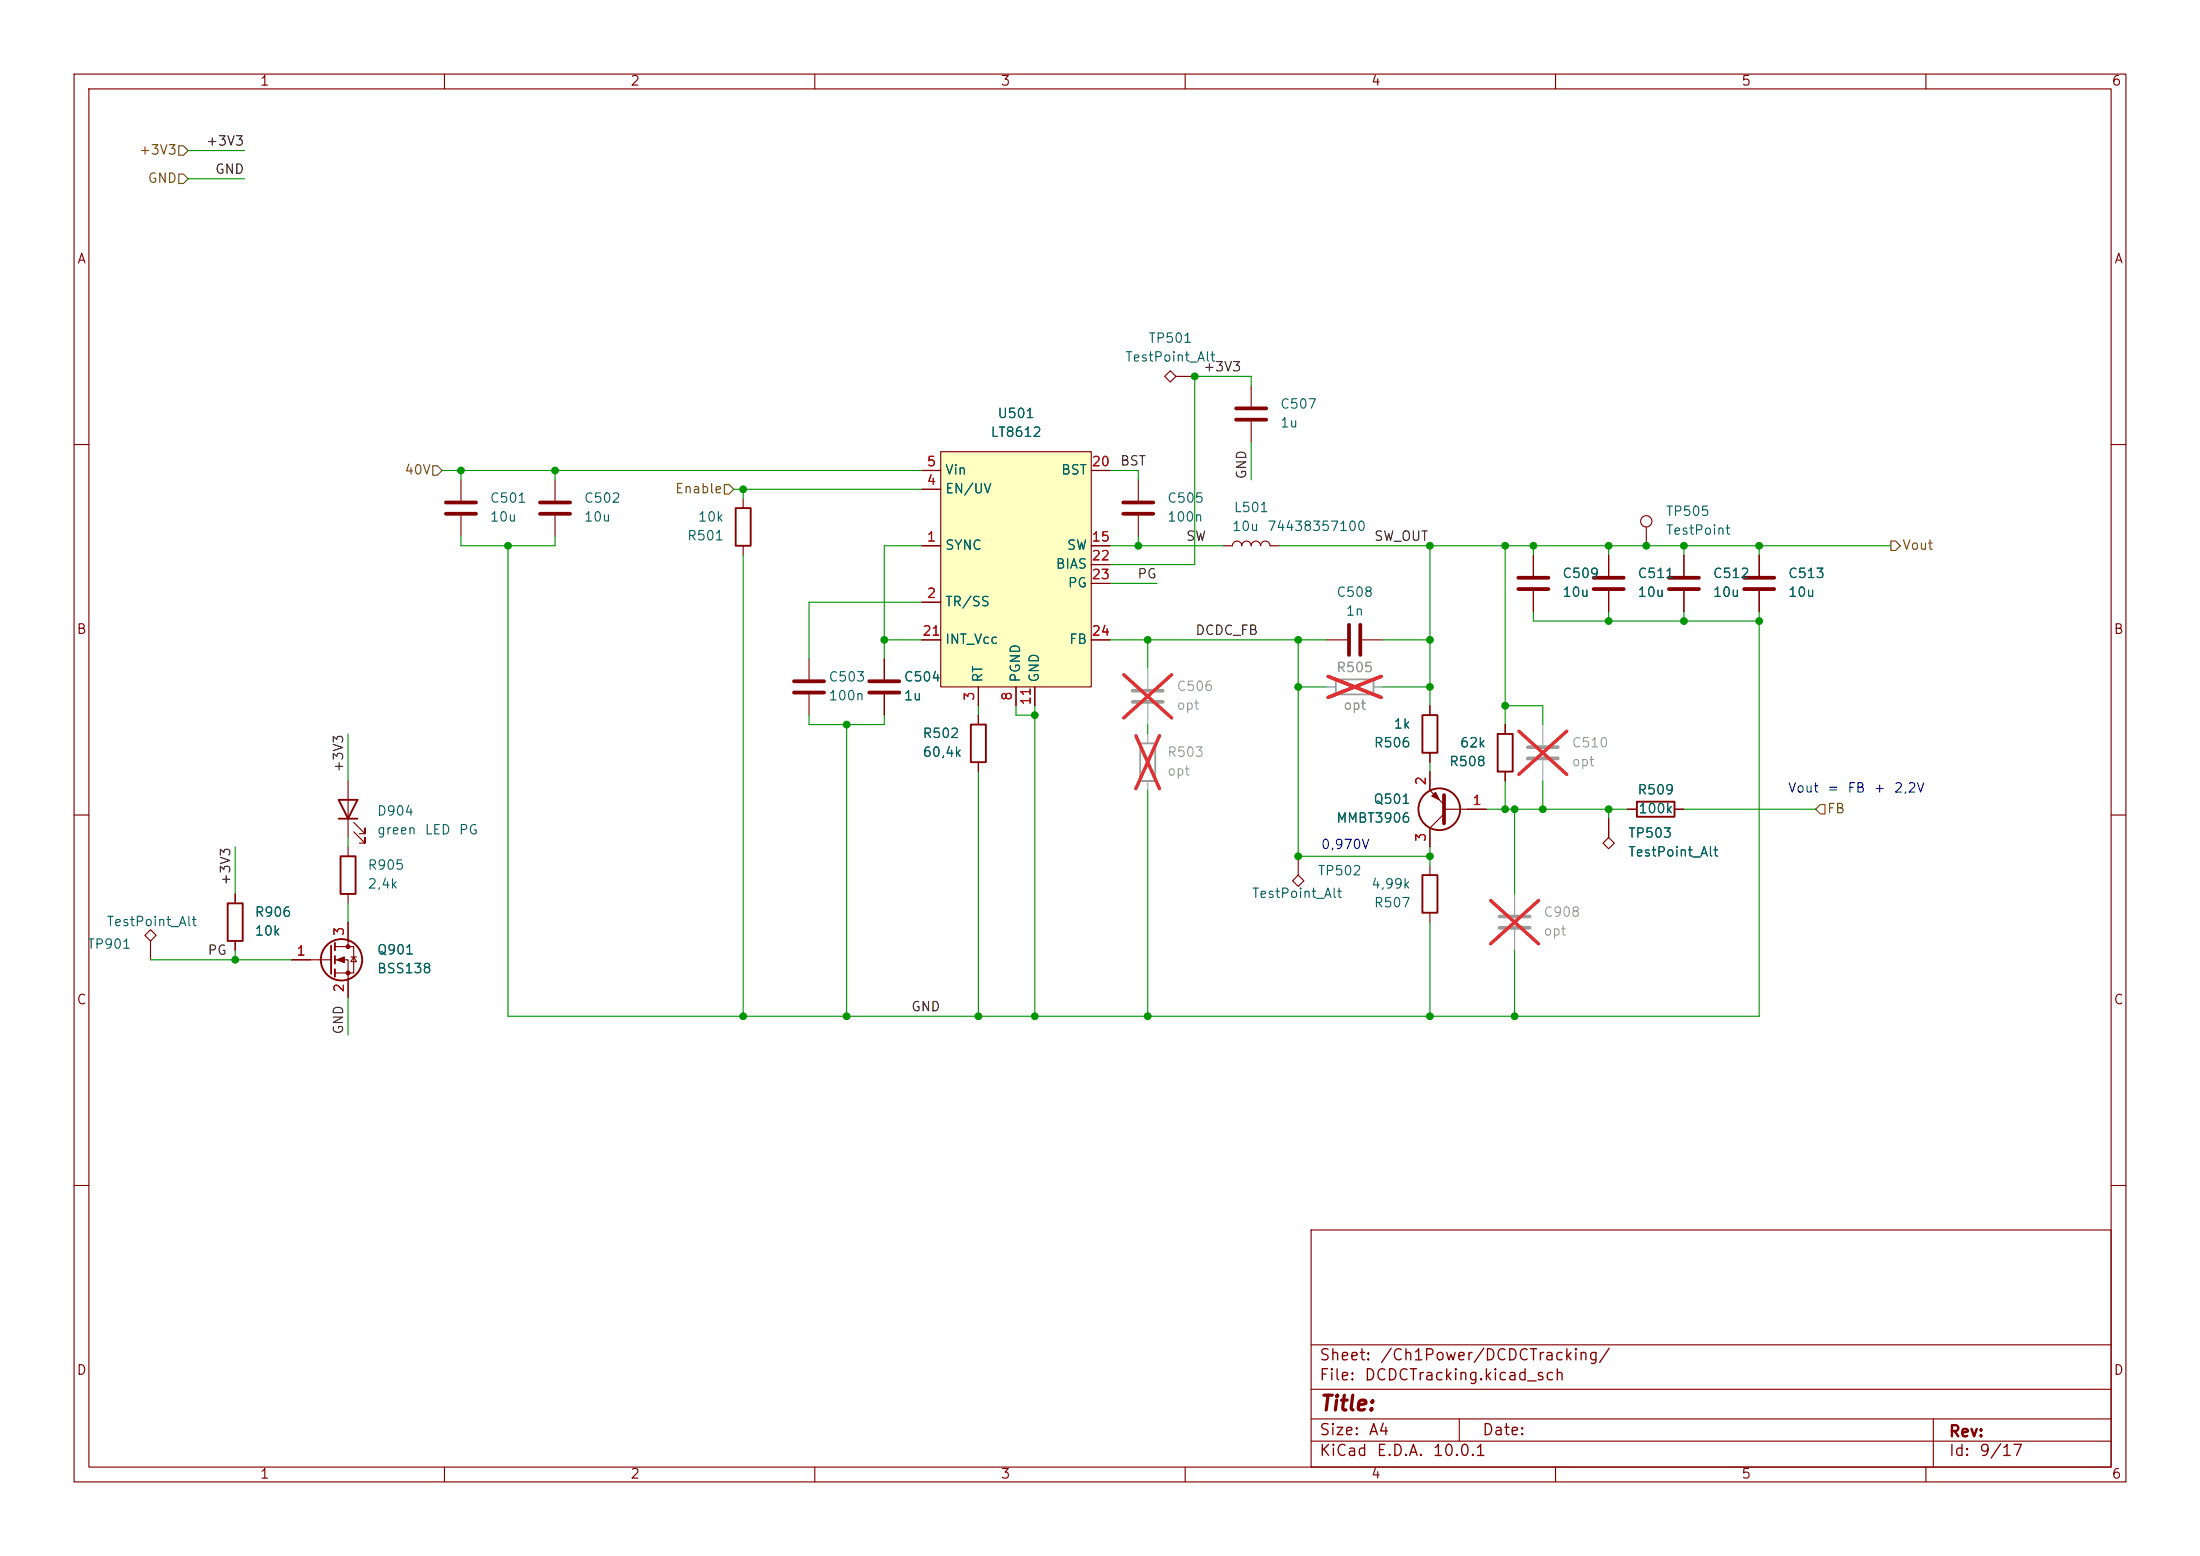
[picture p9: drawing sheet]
<svg xmlns="http://www.w3.org/2000/svg" width="297mm" height="210mm" viewBox="0 0 297 210" stroke-linecap="round" stroke-linejoin="round" font-family="sans-serif">
<g fill="none" stroke="#840000" stroke-width=".15">
<path d="M10 10h277v190h-277zM12 12h273v186h-273zM60 10v2M110 10v2M160 10v2M210 10v2M260 10v2M157.2 50.8l.8-.8 .7 .8-.7 .8zM158.7 50.8h2.6M10 60h2M62.2 64.8v2.8M62.2 69.6v2.8"/>
<path d="M74.9 64.8v2.8M74.9 69.6v2.8M100.3 67.3v1.3M100.3 73.7v1.2M153.7 64.8v2.8M153.7 69.6v2.8M207 74.9v2.8M207 79.8v2.8M222.2 71.1v2.6M227.3 74.9v2.8M227.3 79.8v2.8M237.5 74.9v2.8"/>
<path d="M237.5 79.8v2.8M285 60h2M109.2 88.9v2.8M109.2 93.7v2.8M119.4 88.9v2.8M119.4 93.7v2.8M132.1 96.5v1.3M179.1 86.4h2.8M183.9 86.4h2.8M10 110h2M132.1 102.9v1.2M175.3 118.1l.7 .8-.7 .7-.8-.7z"/>
<path d="M175.3 115.6v2.5M193 104.1v2.6l1.9 1.9M193 116.8v1.3M194.9 109.2h5.8M194.9 109.9l-1.9 1.9v2.5M285 110h2M19.6 126.2l.7-.7 .8 .7-.8 .8zM20.3 127v2.5M31.7 120.7v1.2M31.7 127v1.3M39.4 129.5h5.3M45.2 127.8h2.6v3.5h-2.6"/>
<path d="M45.2 129.5h1.8v5.1M47 124.5v3.3M47.4 129.2h.7M47.8 129.2l.3 .6h-.7zM193 123.2v1.3M10 160h2M177 166h108v32h-108zM285 160h2M60 198v2M110 198v2M160 198v2M177 194.5h108"/>
<path d="M177 191.5h108M177 187.5h108M177 181.5h108M197 191.5v3M210 198v2M260 198v2M261 191.5v6.5"/>
<circle cx="222.2" cy="70.4" r=".76"/>
</g>
<g fill="none" stroke="#840000" stroke-width=".51">
<path d="M60.2 67.8h4.1M60.2 69.3h4.1M72.9 67.8h4.1M72.9 69.3h4.1M151.6 67.8h4.1M151.6 69.3h4.1M205 78h4M205 79.5h4M225.3 78h4.1M225.3 79.5h4.1M235.5 78h4M235.5 79.5h4"/>
<path d="M107.2 91.9h4.1M107.2 93.5h4.1M117.3 91.9h4.1M117.3 93.5h4.1M182.1 84.3v4.1M183.6 84.3v4.1M194.9 107.3v3.8"/>
</g>
<path d="M180.3 91.7h5.1v2h-5.1z" fill="none" stroke="#a1a1a1" stroke-width=".25"/>
<path d="M179.1 92.7h1.2M185.4 92.7h1.3" fill="none" stroke="#a1a1a1" stroke-width=".15"/>
<path d="M179.3 91.3l7.2 2.8M186.5 91.3l-7.2 2.8" fill="none" stroke="#e12e31" stroke-width=".46"/>
<g fill="none" stroke="#840000" stroke-width=".25">
<path d="M99.3 68.6h2v5.1h-2zM131.1 97.8h2v5.1h-2zM192 118.1h2.1v5.1h-2.1zM30.7 121.9h2.1v5.1h-2.1zM44.7 127.6v3.8M45.2 127.3v1M45.2 129v1M45.2 130.8v1"/>
<circle cx="194.3" cy="109.2" r="2.82"/>
<circle cx="46.1" cy="129.5" r="2.79"/>
</g>
<g fill="#840000" stroke="#840000" stroke-width=".15">
<path d="M193.3 107.4l.5-.5 .5 1.1z"/>
<path d="M45.5 129.5l1-.3v.7z"/>
<circle cx="47" cy="127.8" r=".25"/>
<circle cx="47" cy="131.3" r=".25"/>
</g>
<path d="M127 61h20.3v31.7h-20.3z" fill="#ffffc2"/>
<g fill="none" stroke="#840000" stroke-width=".15">
<path d="M168.9 52.1v2.8M168.9 56.9v2.8M124.5 73.7h2.5M124.5 66h2.5M124.5 63.5h2.5M127 61h20.3v31.7h-20.3zM147.3 73.7h2.6M147.3 63.5h2.6M147.3 76.2h2.6M147.3 78.7h2.6M165.1 73.7h1.3a.64 .64 0 0 1 .6-.7 .64 .64 0 0 1 .6 .7 .64 .64 0 0 1 .7-.7 .64 .64 0 0 1 .6 .7 .64 .64 0 0 1 .6-.7 .64 .64 0 0 1 .7 .7 .64 .64 0 0 1 .6-.7 .64 .64 0 0 1 .6 .7h1.3M207 74.9v2.8"/>
<path d="M207 79.8v2.8M217.2 74.9v2.8M217.2 79.8v2.8M227.3 74.9v2.8M227.3 79.8v2.8M237.5 74.9v2.8M237.5 79.8v2.8M119.4 88.9v2.8M119.4 93.7v2.8M124.5 81.3h2.5M124.5 86.4h2.5M132.1 92.7v2.6"/>
<path d="M132.1 96.5v1.3M137.2 92.7v2.6M139.7 92.7v2.6M147.3 86.4h2.6M193 95.3v1.2M203.2 97.8v1.3M47 105.4v7.6M47 114.3v1.3M47.8 112.3l1.5 1.5v-.8v.8h-.8M47.8 111l1.5 1.5v-.7v.7h-.8M132.1 102.9v1.2M193 101.6v1.3"/>
<path d="M193 104.1v2.6M193 111.8v2.5M198.1 109.2h2.6M203.2 104.1v1.3M217.2 113l.7 .8-.7 .8-.8-.8zM217.2 110.5v2.5M219.7 109.2h1.3M226.1 109.2h1.2M31.7 120.7v1.2M31.7 127v1.3M39.4 129.5h2.5M47 120.7v1.2"/>
<path d="M47 124.5v2.5M47 132.1v2.5"/>
</g>
<path d="M152.9 93.2h4.1M152.9 94.7h4.1M206.2 100.8h4.1M206.2 102.4h4.1M202.4 123.7h4.1M202.4 125.2h4.1" fill="none" stroke="#a1a1a1" stroke-width=".51"/>
<path d="M154.9 90.2v2.8M154.9 95v2.8M154.9 99.1v1.2M179.1 92.7h1.2M185.4 92.7h1.3M208.3 97.8v2.8M154.9 105.4v1.3M208.3 102.6v2.8M204.5 120.7v2.7M204.5 125.5v2.8" fill="none" stroke="#a1a1a1" stroke-width=".15"/>
<path d="M151.7 91.1l6.5 5.8M153.3 99.3l3.2 7.2M156.5 99.3l-3.2 7.2M158.2 91.1l-6.5 5.8M179.3 91.3l7.2 2.8M186.5 91.3l-7.2 2.8M205 98.7l6.5 5.8M211.5 98.7l-6.5 5.8M201.2 121.5l6.5 5.9M207.7 121.5l-6.5 5.9" fill="none" stroke="#e12e31" stroke-width=".46"/>
<path d="M166.9 55.1h4M166.9 56.6h4M215.1 78h4.1M215.1 79.5h4.1" fill="none" stroke="#840000" stroke-width=".51"/>
<path d="M153.9 100.3h2.1v5.1h-2.1z" fill="none" stroke="#a1a1a1" stroke-width=".25"/>
<path d="M192 96.5h2.1v5.1h-2.1zM202.2 99.1h2v5h-2zM45.7 108h2.6l-1.3 2.5zM45.7 110.5h2.6M46 115.6h2v5.1h-2zM221 108.2h5.1v2h-5.1z" fill="none" stroke="#840000" stroke-width=".25"/>
<path d="M24.1 19.7h.7l.6 .6-.6 .7h-.7zM24.1 23.5h.7l.6 .6-.6 .7h-.7zM58.4 62.9h.7l.6 .6-.6 .6h-.7zM97.8 65.4h.6l.7 .6-.7 .7h-.6zM255.3 73h.6l.6 .7-.6 .6h-.6zM245.7 108.6h.7v1.3h-.7l-.6-.7z" fill="none" stroke="#725600" stroke-width=".15"/>
<g fill="none" stroke="#009600" stroke-width=".15">
<path d="M25.4 20.3h7.6M25.4 24.1h7.6M168.9 52.1v-1.3h-7.6v25.4h-11.4M168.9 59.7v5.1M59.7 63.5h64.8M62.2 72.4v1.3h12.7v-1.3M62.2 63.5v1.3M68.6 73.7v63.5h168.9v-54.6M74.9 63.5v1.3M99.1 66h25.4M100.3 66v1.3M100.3 74.9v62.3"/>
<path d="M124.5 73.7h-5.1v15.2M149.9 73.7h15.2M149.9 63.5h3.8v1.3M149.9 78.7h6.3M153.7 72.4v1.3M172.7 73.7h82.6M193 73.7v21.6M203.2 73.7v24.1M207 73.7v1.2M217.2 73.7v1.2M227.3 73.7v1.2M237.5 73.7v1.2"/>
<path d="M47 99.1v6.3M109.2 96.5v1.3h10.2v-1.3M114.3 97.8v39.4M119.4 86.4h5.1M124.5 81.3h-15.3v7.6M132.1 95.3v1.2M137.2 95.3v1.2h2.5M139.7 95.3v41.9M149.9 86.4h29.2M154.9 86.4v3.8M154.9 97.8v1.3M175.3 92.7h3.8"/>
<path d="M175.3 86.4v29.2h17.7M186.7 86.4h6.3M186.7 92.7h6.3M203.2 95.3h5.1v2.5M207 82.6v1.2h30.5M217.2 82.6v1.2M227.3 82.6v1.2M31.7 114.3v6.4M47 113v1.3M132.1 104.1v33.1M154.9 106.7v30.5M193 102.9v1.2"/>
<path d="M193 114.3v2.5M200.7 109.2h19M203.2 105.4v3.8M204.5 109.2v11.5M208.3 105.4v3.8M217.2 109.2v1.3M227.3 109.2h17.8M20.3 129.5h19.1M31.7 128.3v1.2M47 121.9v2.6M47 134.6v5.1M193 124.5v12.7"/>
<path d="M204.5 128.3v8.9"/>
</g>
<g fill="#009600" stroke="#009600" stroke-width=".14">
<circle cx="217.2" cy="109.2" r=".46"/>
<circle cx="203.2" cy="73.7" r=".46"/>
<circle cx="207" cy="73.7" r=".46"/>
<circle cx="217.2" cy="73.7" r=".46"/>
<circle cx="227.3" cy="73.7" r=".46"/>
<circle cx="222.2" cy="73.7" r=".46"/>
<circle cx="237.5" cy="83.8" r=".46"/>
<circle cx="237.5" cy="73.7" r=".46"/>
<circle cx="217.2" cy="83.8" r=".46"/>
<circle cx="227.3" cy="83.8" r=".46"/>
<circle cx="100.3" cy="137.2" r=".46"/>
<circle cx="114.3" cy="137.2" r=".46"/>
<circle cx="31.7" cy="129.5" r=".46"/>
<circle cx="175.3" cy="86.4" r=".46"/>
<circle cx="153.7" cy="73.7" r=".46"/>
<circle cx="154.9" cy="86.4" r=".46"/>
<circle cx="203.2" cy="95.3" r=".46"/>
<circle cx="193" cy="92.7" r=".46"/>
<circle cx="175.3" cy="92.7" r=".46"/>
<circle cx="203.2" cy="109.2" r=".46"/>
<circle cx="204.5" cy="109.2" r=".46"/>
<circle cx="208.3" cy="109.2" r=".46"/>
<circle cx="193" cy="73.7" r=".46"/>
<circle cx="161.3" cy="50.8" r=".46"/>
<circle cx="193" cy="86.4" r=".46"/>
<circle cx="139.7" cy="96.5" r=".46"/>
<circle cx="139.7" cy="137.2" r=".46"/>
<circle cx="114.3" cy="97.8" r=".46"/>
<circle cx="119.4" cy="86.4" r=".46"/>
<circle cx="132.1" cy="137.2" r=".46"/>
<circle cx="62.2" cy="63.5" r=".46"/>
<circle cx="74.9" cy="63.5" r=".46"/>
<circle cx="100.3" cy="66" r=".46"/>
<circle cx="68.6" cy="73.7" r=".46"/>
<circle cx="193" cy="137.2" r=".46"/>
<circle cx="175.3" cy="115.6" r=".46"/>
<circle cx="154.9" cy="137.2" r=".46"/>
<circle cx="204.5" cy="137.2" r=".46"/>
<circle cx="193" cy="115.6" r=".46"/>
</g>
<text font-size="2" fill="#840000" x="178" y="190.9">Title:</text>
<g font-size="1.5" fill="#840000">
<text x="178" y="184">Sheet:</text>
<text x="186.2" y="184">/Ch1Power/DCDCTracking/</text>
<text x="178" y="186.7">File:</text>
<text x="184.1" y="186.7">DCDCTracking.kicad_sch</text>
<text x="178" y="196.9">KiCad</text>
<text x="178" y="194.1">Size:</text>
<text x="184.7" y="194.1">A4</text>
<text x="185.7" y="196.9">E.D.A.</text>
<text x="193.3" y="196.9">10.0.1</text>
<text x="200" y="194.1">Date:</text>
<text x="263" y="194.3">Rev:</text>
<text x="263" y="196.9">Id:</text>
<text x="267.1" y="196.9">9/17</text>
</g>
<g font-size="1.3" fill="#840000">
<text x="35" y="11.9">1</text>
<text x="85" y="11.9">2</text>
<text x="135" y="11.9">3</text>
<text x="185" y="11.9">4</text>
<text x="235" y="11.9">5</text>
<text x="285" y="11.9">6</text>
<text x="10.3" y="35.9">A</text>
<text x="285.3" y="35.9">A</text>
<text x="10.3" y="85.9">B</text>
<text x="285.3" y="85.9">B</text>
<text x="10.3" y="135.9">C</text>
<text x="285.3" y="135.9">C</text>
<text x="10.3" y="185.9">D</text>
<text x="285.3" y="185.9">D</text>
<text x="35" y="199.9">1</text>
<text x="85" y="199.9">2</text>
<text x="135" y="199.9">3</text>
<text x="185" y="199.9">4</text>
<text x="235" y="199.9">5</text>
<text x="285" y="199.9">6</text>
</g>
<g font-size="1.3" fill="#725600">
<text x="18.7" y="21.2">+3V3</text>
<text x="19.9" y="25">GND</text>
<text x="54.5" y="64.4">40V</text>
<text x="91" y="66.9">Enable</text>
<text x="256.7" y="74.5">Vout</text>
<text x="246.6" y="110.1">FB</text>
</g>
<g font-size="1.3" fill="#0f0f0f">
<text x="27.7" y="20">+3V3</text>
<text x="28.9" y="23.8">GND</text>
<text x="162.4" y="50.5">+3V3</text>
<text x="151.1" y="63.2">BST</text>
<text x="168.6" y="64.8" transform="rotate(-90 168.6 64.8)">GND</text>
<text x="160" y="73.3">SW</text>
<text x="185.4" y="73.3">SW_OUT</text>
<text x="153.5" y="78.4">PG</text>
<text x="161.3" y="86">DCDC_FB</text>
<text x="46.6" y="104.3" transform="rotate(-90 46.6 104.3)">+3V3</text>
<text x="31.4" y="119.6" transform="rotate(-90 31.4 119.6)">+3V3</text>
<text x="27.9" y="129.2">PG</text>
<text x="122.9" y="136.8">GND</text>
<text x="46.6" y="139.7" transform="rotate(-90 46.6 139.7)">GND</text>
</g>
<g font-size="1.3" fill="#006464">
<text x="155" y="46.6">TP501</text>
<text x="151.8" y="49.1">TestPoint_Alt</text>
<text x="133.6" y="59.3">LT8612</text>
<text x="134.6" y="56.7">U501</text>
<text x="172.7" y="55.5">C507</text>
<text x="172.7" y="58">1u</text>
<text x="127.5" y="64.4">Vin</text>
<text x="143.2" y="64.4">BST</text>
<text x="66" y="68.2">C501</text>
<text x="66" y="70.7">10u</text>
<text x="78.7" y="68.2">C502</text>
<text x="78.7" y="70.7">10u</text>
<text x="94.1" y="70.7">10k</text>
<text x="127.5" y="66.9">EN/UV</text>
<text x="157.5" y="68.2">C505</text>
<text x="157.5" y="70.7">100n</text>
<text x="166.2" y="72">10u</text>
<text x="166.5" y="69.4">L501</text>
<text x="171" y="72">74438357100</text>
<text x="224.8" y="70">TP505</text>
<text x="92.7" y="73.3">R501</text>
<text x="127.5" y="74.5">SYNC</text>
<text x="142.4" y="77.1">BIAS</text>
<text x="143.9" y="74.5">SW</text>
<text x="224.8" y="72.5">TestPoint</text>
<text x="127.5" y="82.1">TR/SS</text>
<text x="144.1" y="79.6">PG</text>
<text x="180.3" y="80.9">C508</text>
<text x="181.6" y="83.4">1n</text>
<text x="210.8" y="78.3">C509</text>
<text x="210.8" y="80.9">10u</text>
<text x="221" y="78.3">C511</text>
<text x="221" y="80.9">10u</text>
<text x="231.1" y="78.3">C512</text>
<text x="231.1" y="80.9">10u</text>
<text x="241.3" y="78.3">C513</text>
<text x="241.3" y="80.9">10u</text>
<text x="127.5" y="87.2">INT_Vcc</text>
<text x="144.3" y="87.2">FB</text>
<text x="111.8" y="92.3">C503</text>
<text x="111.8" y="94.8">100n</text>
<text x="121.9" y="92.3">C504</text>
<text x="121.9" y="94.8">1u</text>
<text x="132.9" y="92.2" transform="rotate(-90 132.9 92.2)">RT</text>
<text x="138" y="92.2" transform="rotate(-90 138 92.2)">PGND</text>
<text x="140.6" y="92.2" transform="rotate(-90 140.6 92.2)">GND</text>
<text x="124.5" y="99.9">R502</text>
<text x="185.4" y="101.2">R506</text>
<text x="188" y="98.7">1k</text>
<text x="197" y="101.2">62k</text>
<text x="124.5" y="102.5">60,4k</text>
<text x="195.5" y="103.7">R508</text>
<text x="221" y="107.5">R509</text>
<text x="50.8" y="110.4">D904</text>
<text x="50.8" y="112.9">green</text>
<text x="57.2" y="112.9">LED</text>
<text x="61.9" y="112.9">PG</text>
<text x="180.3" y="111.4">MMBT3906</text>
<text x="185.3" y="108.8">Q501</text>
<text x="219.7" y="113.4">TP503</text>
<text x="221.1" y="110.1">100k</text>
<text x="49.5" y="117.7">R905</text>
<text x="177.8" y="118.5">TP502</text>
<text x="219.7" y="115.9">TestPoint_Alt</text>
<text x="14.3" y="125.3">TestPoint_Alt</text>
<text x="34.3" y="124.1">R906</text>
<text x="49.5" y="120.2">2,4k</text>
<text x="168.9" y="121.5">TestPoint_Alt</text>
<text x="185" y="120.2">4,99k</text>
<text x="185.4" y="122.8">R507</text>
<text x="11.7" y="128.4">TP901</text>
<text x="34.3" y="126.6">10k</text>
<text x="50.8" y="131.7">BSS138</text>
<text x="50.8" y="129.1">Q901</text>
</g>
<g font-size="1.3" fill="#a90000">
<text x="125" y="65.8">4</text>
<text x="125" y="63.2">5</text>
<text x="147.3" y="63.2">20</text>
<text x="125" y="73.4">1</text>
<text x="147.3" y="73.4">15</text>
<text x="147.3" y="75.9">22</text>
<text x="125" y="81">2</text>
<text x="147.3" y="78.5">23</text>
<text x="124.4" y="86.1">21</text>
<text x="147.3" y="86.1">24</text>
<text x="131.8" y="94.7" transform="rotate(-90 131.8 94.7)">3</text>
<text x="136.9" y="94.7" transform="rotate(-90 136.9 94.7)">8</text>
<text x="139.4" y="95.3" transform="rotate(-90 139.4 95.3)">11</text>
<text x="192.8" y="106.1" transform="rotate(-90 192.8 106.1)">2</text>
<text x="192.8" y="113.7" transform="rotate(-90 192.8 113.7)">3</text>
<text x="198.7" y="109">1</text>
<text x="39.9" y="129.3">1</text>
<text x="46.7" y="126.4" transform="rotate(-90 46.7 126.4)">3</text>
<text x="46.7" y="134.1" transform="rotate(-90 46.7 134.1)">2</text>
</g>
<g font-size="1.3" fill="#989898">
<text x="158.8" y="93.6">C506</text>
<text x="180.3" y="91">R505</text>
<text x="158.8" y="96.1">opt</text>
<text x="181.3" y="96.1">opt</text>
<text x="212.1" y="101.2">C510</text>
<text x="157.5" y="102.5">R503</text>
<text x="157.5" y="105">opt</text>
<text x="212.1" y="103.7">opt</text>
<text x="208.3" y="124.1">C908</text>
<text x="208.3" y="126.6">opt</text>
</g>
<g font-size="1.3" fill="#0000c2">
<text x="241.3" y="107.3">Vout</text>
<text x="246.6" y="107.3">=</text>
<text x="249.3" y="107.3">FB</text>
<text x="252.8" y="107.3">+</text>
<text x="255.6" y="107.3">2,2V</text>
<text x="178.2" y="114.9">0,970V</text>
</g>
</svg>
